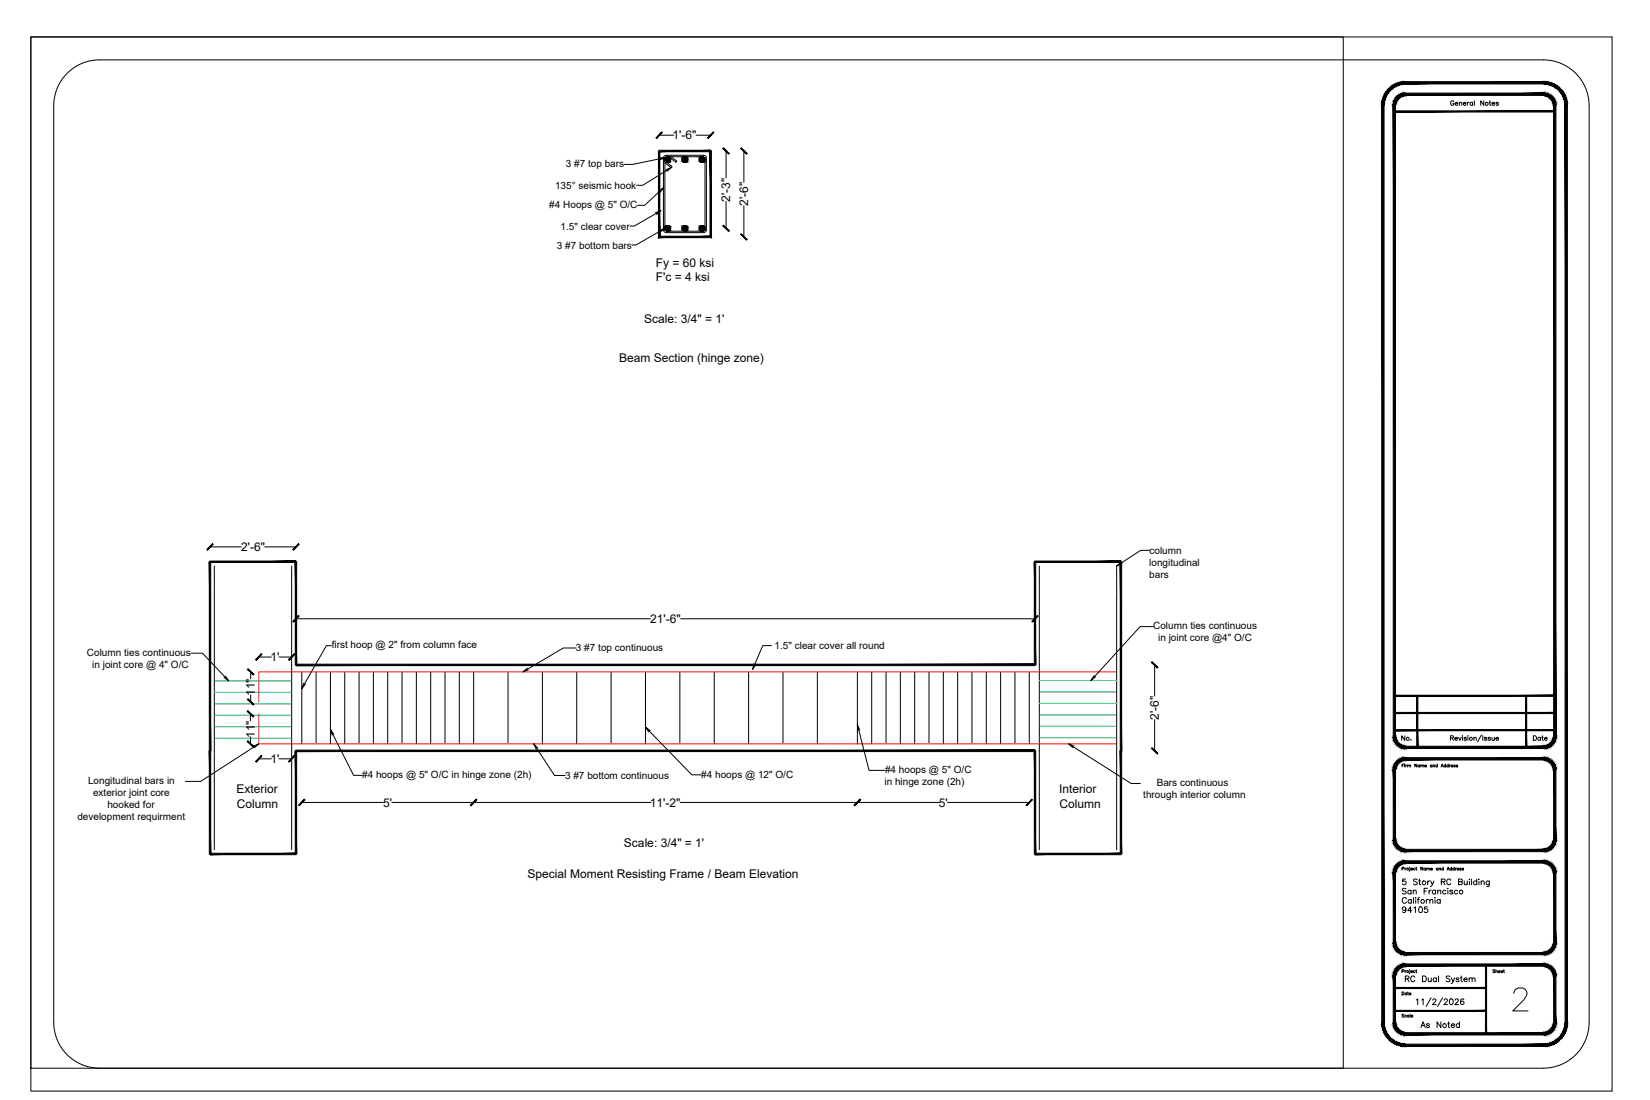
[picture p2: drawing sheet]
<svg xmlns="http://www.w3.org/2000/svg" width="914mm" height="610mm" viewBox="0 0 914 610" stroke-linecap="round" stroke-linejoin="round" font-family="sans-serif">
<!-- layer: 0 -->
<g fill="#000" stroke="#000" stroke-width=".55">
<path d="M389 90h1zM389 128h1z"/>
<path d="M367 73l-3 4 3-3zM367 73l-3 4v-1z"/>
<path d="M392 76v1l3-4zM395 73l1 1-4 3z"/>
<path d="M365 83v1l29-1zM365 84l29-1v1z"/>
<path d="M370 87h1zM370 87h1z"/>
<path d="M370 87h1zM369 87h2z"/>
<path d="M369 90h2zM369 90h2z"/>
<path d="M369 90h2zM369 90h1z"/>
<path d="M369 87h2zM369 87h2z"/>
<path d="M369 87h2zM369 87h2z"/>
<path d="M369 90h2zM369 90h2z"/>
<path d="M369 87h2zM369 87h2z"/>
<path d="M369 90h2zM369 90h2z"/>
<path d="M369 87h2zM369 87h2z"/>
<path d="M369 87l2 1zM369 87l2 1z"/>
<path d="M369 90h2zM369 90h2z"/>
<path d="M369 88h2zM369 88h2z"/>
<path d="M369 88h3zM369 88h3z"/>
<path d="M369 89h2zM369 89l2 1z"/>
<path d="M368 89h3zM368 89h3z"/>
<path d="M369 88h3zM369 88h3z"/>
<path d="M369 88h3zM369 88h3z"/>
<path d="M368 89h4zM368 89h3z"/>
<path d="M368 88h4zM368 88h4z"/>
<path d="M368 88h4zM368 88h4z"/>
<path d="M368 89h4zM368 89h4z"/>
<path d="M368 88l4 1zM368 88l4 1z"/>
<path d="M368 89h4zM368 89h4z"/>
<path d="M379 87h1zM379 87h1z"/>
<path d="M379 87h1zM379 87h1z"/>
<path d="M379 90h1zM379 90h1z"/>
<path d="M379 87h2zM379 87h2z"/>
<path d="M379 90h1zM379 90h1z"/>
<path d="M379 87h2zM378 87h3z"/>
<path d="M379 90h2zM379 90h1z"/>
<path d="M378 87l3 1zM378 87l3 1z"/>
<path d="M378 90h3zM378 90h3z"/>
<path d="M378 88h3zM378 88h3z"/>
<path d="M378 89h3zM378 89l3 1z"/>
<path d="M378 88h3zM378 88h3z"/>
<path d="M378 89h3zM378 89h3z"/>
<path d="M378 88h3zM378 88h3z"/>
<path d="M378 89h3zM378 89h3z"/>
<path d="M378 88h3zM378 88l3 1z"/>
<path d="M389 87h1zM389 87h1z"/>
<path d="M389 87h1zM388 87h2z"/>
<path d="M388 87h2zM388 87h2z"/>
<path d="M388 90h2zM388 90h2z"/>
<path d="M388 87h2zM388 87h2z"/>
<path d="M388 90h2zM388 90h2z"/>
<path d="M388 87l2 1zM388 87l2 1z"/>
<path d="M388 90h2zM388 90h2z"/>
<path d="M388 88h3zM388 88h3z"/>
<path d="M388 89h2zM388 89l2 1z"/>
<path d="M388 88h3zM388 88h3z"/>
<path d="M388 89h3zM388 89h2z"/>
<path d="M388 88h3zM388 88h3z"/>
<path d="M388 89h3zM388 89h3z"/>
<path d="M388 88h3zM388 88l3 1z"/>
<path d="M393 84l1 48v-48zM393 84l1 48-1-1zM365 132h29l-1-1zM366 131h27l-28 1zM365 84v48l1-1zM365 84h1v47z"/>
<path d="M401 82l3 3zM401 82l3 3-3-3z"/>
<path d="M410 82l4 3zM411 82l3 3-4-3z"/>
<path d="M370 125h1zM369 125h2z"/>
<path d="M369 125h2zM369 125h2z"/>
<path d="M369 128h2zM369 128h1z"/>
<path d="M369 125h2zM369 125h2z"/>
<path d="M369 128h2zM369 128h2z"/>
<path d="M369 125l2 1zM369 125l2 1z"/>
<path d="M369 128h2zM369 128h2z"/>
<path d="M369 126h3zM369 126h3z"/>
<path d="M369 127h2zM369 127l2 1z"/>
<path d="M369 126h3zM369 126h3z"/>
<path d="M369 127h3zM369 127h2z"/>
<path d="M368 126l4 1zM368 126l4 1z"/>
<path d="M368 127h4zM368 127h4z"/>
<path d="M368 127h4zM368 127h4z"/>
<path d="M379 125h1zM379 125h1z"/>
<path d="M379 125h1zM379 125h1z"/>
<path d="M379 128h1zM379 128h1z"/>
<path d="M379 125h2zM379 125h2z"/>
<path d="M379 128h1zM379 128h1z"/>
<path d="M379 125h2zM378 125h3z"/>
<path d="M379 128h2zM379 128h1z"/>
<path d="M378 125l3 1zM378 125l3 1z"/>
<path d="M378 128h3zM378 128h3z"/>
<path d="M378 126h3zM378 126h3z"/>
<path d="M378 127h3zM378 127l3 1z"/>
<path d="M378 126h3zM378 126h3z"/>
<path d="M378 127h3zM378 127h3z"/>
<path d="M378 126l3 1zM378 126l3 1z"/>
<path d="M378 127h3zM378 127h3z"/>
<path d="M378 127h3zM378 127h3z"/>
<path d="M389 125h1zM389 125h1z"/>
<path d="M389 125h1zM388 125h2z"/>
<path d="M388 125h2zM388 125h2z"/>
<path d="M388 128h2zM388 128h2z"/>
<path d="M388 125h2zM388 125h2z"/>
<path d="M388 128h2zM388 128h2z"/>
<path d="M388 125l2 1zM388 125l2 1z"/>
<path d="M388 128h2zM388 128h2z"/>
<path d="M388 126h3zM388 126h3z"/>
<path d="M388 127h2zM388 127l2 1z"/>
<path d="M388 126h3zM388 126h3z"/>
<path d="M388 127h3zM388 127h2z"/>
<path d="M388 126l3 1zM388 126l3 1z"/>
<path d="M388 127h3zM388 127h3z"/>
<path d="M387 127h4zM387 127h4z"/>
<path d="M401 125l3 3zM401 125l3 3z"/>
<path d="M411 130h-1l4 3zM410 130l4 3z"/>
<path d="M116 311l1 105v-105zM116 311l1 105h-1z"/>
<path d="M118 301l-3 4 3-3zM118 301l-3 4v-1z"/>
<path d="M162 304l1 1 2-4zM165 301l1 1-3 3z"/>
<path d="M116 312h48v-1zM116 311h48l-48 1z"/>
<path d="M574 311v1l47-1zM574 312l47-1v1z"/>
<path d="M621 311l1 105v-105zM621 311l1 105h-1z"/>
<path d="M165 341l-2 4 3-4zM165 341l-2 4-1-1z"/>
<path d="M572 344v1l3-4zM575 341l-3 4z"/>
<path d="M137 371l3 3h1zM137 371l4 3-4-3z"/>
<path d="M145 362l-3 4 3-3zM145 362l-3 4z"/>
<path d="M160 366l3-4zM163 362v1l-3 3z"/>
<path d="M164 311v57zM164 311v57z"/>
<path d="M164 368v1l410-1zM164 369l410-1v1z"/>
<path d="M573 311v57h1zM573 311h1v57z"/>
<path d="M638 367l3 3h1zM638 367l4 3z"/>
<path d="M137 387v1l4 2zM137 388l4 2-1 1z"/>
<path d="M137 394l3 3h1zM137 394l4 3-4-3z"/>
<path d="M137 410v1l4 3zM137 411l4 3h-1z"/>
<path d="M145 419l-3 3 3-3zM145 419l-3 3z"/>
<path d="M164 416v57v-57zM164 416v57z"/>
<path d="M164 417h410v-1zM164 416h410l-410 1z"/>
<path d="M621 416l1 57v-57zM621 416l1 57h-1z"/>
<path d="M638 414v1l4 3zM638 415l4 3h-1z"/>
<path d="M160 422l3-3zM163 419l-3 3z"/>
<path d="M169 443l-3 3 3-3zM169 443l-3 3h-1z"/>
<path d="M261 446l3-3zM264 443l-3 3z"/>
<path d="M264 443l-3 3 3-3zM264 443l-3 3z"/>
<path d="M473 446h1l3-3zM477 443l-3 3z"/>
<path d="M477 443l-3 3 3-3zM477 443l-3 3h-1z"/>
<path d="M569 446l3-3zM572 443l-3 3z"/>
<path d="M116 416v57h1zM116 416h1v57z"/>
<path d="M116 474h48v-1zM116 473h48l-48 1z"/>
<path d="M573 416v57h1zM573 416h1v57z"/>
<path d="M574 474h47v-1zM574 473h47l-47 1z"/>
</g>
<g fill="none" stroke="#000" stroke-width=".55">
<path d="M17 20h727v572h-727zM365 75h8M386 75h8M366 87h3l-3 1M368 89l4 4-4-3M369 87l-18 4h-5M369 94l3-1-2 2M371 87l4 3-3-3M372 93l-16 10h-3M389 87h1l1 1M389 87h-19l-1 1-1 39M391 88v39"/>
<path d="M402 84v15M412 84v17M363 118l3-1-2 2M365 106l3-2-2 3M366 117l-15 8h-2M368 104l-11 10h-4M402 112v15M412 114v17M365 128l3-1-2 2M368 127l1 1h1h19M368 127l-16 9h-2M369 129l-1-1v-1v-39v-2h1h21l1 1v40v2h-1"/>
<path d="M369 129h21M391 127l-1 1h-1M116 303h18M119 314v157M147 303h17M162 314v157M576 314v157M621 312l-2 2 3-2M637 305h-5l-13 9v157M164 343h196M184 358h-3l-14 24M319 359h-7l-22 13"/>
<path d="M377 343h197M428 358h-5l-6 13M639 347h-7l-27 30M106 362h6l15 15M125 375l2 2-3-2M139 372v4M143 364h7M155 364h7M167 372v40M168 379l-1 3 2-3M175 372v40M183 372v40"/>
<path d="M191 372v40M199 372v40M207 372v40M215 372v40M223 372v40M231 372v40M239 372v40M247 372v40M255 372v40M262 372v40M282 372v40M292 370l-2 2 3-1"/>
<path d="M301 372v40M320 372v40M339 372v40M358 372v40M377 372v40M396 372v40M415 372v40M418 368l-1 3 2-3M434 372v40M453 372v40M475 372v40M483 372v40"/>
<path d="M491 372v40M499 372v40M507 372v40M515 372v40M523 372v40M531 372v40M539 372v40M547 372v40M555 372v40M562 372v40M570 372v40M606 374l-1 3 2-2"/>
<path d="M640 368v18M139 396v3M139 385v4M640 399v17M139 408v4M140 414l3-2-2 2M143 412l-32 21h-8M183 404l13 26h5M185 407l-2-3 1 3M296 412l11 18h6M298 415l-2-3 1 3M358 403l25 26h5"/>
<path d="M360 405l-2-2 2 3M475 402l7 25h8M476 405l-1-3v3M592 412l35 22h5M595 413l-3-1 3 2M143 421h7M155 421h7M167 445h46M217 445h144M377 445h143M525 445h45"/>
<circle cx="370" cy="88" r="1.6"/>
<circle cx="380" cy="88" r="1.6"/>
<circle cx="389" cy="88" r="1.6"/>
<circle cx="370" cy="127" r="1.6"/>
<circle cx="380" cy="127" r="1.6"/>
<circle cx="389" cy="127" r="1.6"/>
</g>
<path d="M119 377h43M576 377h43M119 384h43M119 390h43M119 396h43M576 383h43M576 390h43M576 396h43M119 403h43M119 409h43M576 403h43M576 409h43" fill="none" stroke="#00b85c" stroke-width=".55"/>
<path d="M619 372h-476v17M143 396v16h476" fill="none" stroke="#f00" stroke-width=".55"/>
<!-- layer: Title Block -->
<g fill="none" stroke="#000" stroke-width=".55">
<path d="M17 20h876v585h-876zM37 41a25 25 0 0 1 18-8h800a25 25 0 0 1 26 26v508a25 25 0 0 1-26 25h-800a25 25 0 0 1-25-25v-508a25 25 0 0 1 7-18zM804 409h1v-1h-1v2M805 409l1 1M806 409h2a.8 .8 0 0 0-1 0 .8 .8 0 0 0-1 0 .8 .8 0 0 0 1 1h1M808 409l1 1 1-1M810 408h.1M810 409v1M813 409h-2l2 1h-2M813 408h.1M813 409v1M817 409h1v1"/>
<path d="M817 409v1M821 407l-2 4M822 408v2M824 409h-1l1 1h-1M826 409h-1l1 1h-1M827 409v1h1M828 409v1M829 409h1a.8 .8 0 0 0-1 0 .8 .8 0 0 0 1 1M777 424h1M778 423h-1v2M778 423h.1M778 424v1"/>
<path d="M779 424v1M780 424h-1M780 424h1v1M780 424v1M781 424h1v1M785 423v2l-1-2v2M787 424h-1v1h1M787 424v1M787 424h1v1M788 424h1v1M790 424h1h-1v1h1M794 424h-1v1h1"/>
<path d="M794 424v1M794 424h1v1M797 424h-1v1h1M797 423v2M799 425v-2l1 2M799 425h1M801 424h-1l1 1M801 423v2M803 424h-1v1h1M803 423v2M803 424v1M804 424h-1"/>
<path d="M804 424h1l-1 1h1M806 424v1M808 424h-1l1 1h-1M777 481h1h-1v1M779 481v1M779 487h-2v1a1.1 1.1 0 0 1 2 0 1.1 1.1 0 0 1 0 2 1.1 1.1 0 0 1-2 0M779 498a1.2 1.2 0 0 0-1-1 1.2 1.2 0 0 0-1 2 1.2 1.2 0 0 0 1 2 1.2 1.2 0 0 0 1-1M781 481h.1M781 481v2M782 482h1l-1-1v1h1M782 499a1 1 0 0 0-1 0 1 1 0 0 0 0 1 1 1 0 0 0 1 0M782 498v3"/>
<path d="M783 497v4M784 481l-1 1h1M785 499v2M785 481h.1M785 481v1M785 488v-1l-2 1 2 1v1h-2M786 488h1M787 487v3M787 497l-1 1v3M788 481v1l-1-1v1M790 481l-1 1h1M790 481v1"/>
<path d="M790 498v3M791 481v1M791 488v2M791 481h1v1M792 498l-2 1M792 488l-1 1M792 499h2v2M792 498v3M793 488l1 2 1-2M793 482h1l-1-1v1h1M795 499v2M797 481l-1 1h1"/>
<path d="M797 481v1M798 481v1M798 499a1 1 0 0 0-1 0 1 1 0 0 0 0 1 1 1 0 0 0 1 0M798 498v3M799 489l2-1v-1h-2v3M800 489l1 1M800 481l-1 1h1M800 481v1M802 482l1-1v1M802 482h1M804 488a1.2 1.2 0 0 0-1-1 1.2 1.2 0 0 0-1 1 1.3 1.3 0 0 0 0 2 1.3 1.3 0 0 0 2 0M804 481l-1 1h1"/>
<path d="M804 481v1M806 481l-1 1h1M806 481v1M807 481v1M807 482h1v-1v1M808 489l2-1v-1h-2v3h2v-1M810 481h-1l1 1h-1M811 481h-1l1 1h-1M811 488l1 2h1M813 488v2M814 487h.1M814 488v2"/>
<path d="M816 487v3M818 489a1 1 0 0 0-1-1 1 1 0 0 0 0 2 1 1 0 0 0 1 0M818 487v3M819 487h.1M820 488v2M821 489l1-1v2M821 488v2M825 488v3h-1M825 489a1 1 0 0 0-1 0 1 1 0 0 0 0 1 1 1 0 0 0 1 0M839 551a3 3 0 0 1 2-3h3a3 3 0 0 1 2 4l-8 8h9"/>
<circle cx="815" cy="409" r=".8"/>
<circle cx="780" cy="482" r=".5"/>
<circle cx="788" cy="499" r="1"/>
<circle cx="789" cy="489" r="1"/>
</g>
<g fill="#000" stroke="#000" stroke-width=".55">
<path d="M766 59l1 508v-508zM766 59l1 508h-1z"/>
<path d="M772 59l1 349v-349zM772 59l1 349h-1z"/>
<path d="M778 52h1v1zM778 52v1h1zM778 52v1zM778 52v1zM777 52h1v1zM777 52v1h1zM776 52h1v1zM776 52l1 1zM776 53v-1l1 1zM776 53v1l1-1zM775 53h1v1zM775 53l1 1zM774 53h1l1 1zM774 53l1 1h1zM774 53l1 1h-1zM774 54l1 1v-1zM774 54l1 1-2-1zM773 54l1 1h1zM773 54l1 1h-1zM773 55l1 1v-1zM773 55l1 1h-1zM773 56h1zM773 56h1h-2zM772 56l2 1v-1zM772 56l2 1h-2zM772 57h1h1zM772 57h1l-1 1zM772 58h1v-1zM772 58h1l-1 1zM772 59h1v-1z"/>
<path d="M778 45h1v2zM778 45v2h1zM777 45h1v2zM777 45v2h1zM776 46l1-1v2zM776 46v1h1zM775 46h1v1zM775 46v1h1zM774 46h1v1zM774 46v1h1zM773 47l1-1v1zM773 47l1 1v-1zM772 47h1l1 1zM772 47l1 1h1zM771 48l1-1 1 1zM771 48l1 1 1-1zM770 48h1l1 1zM770 48l1 1h1zM770 49v-1l1 1zM770 49l1 1v-1zM770 49l1 1h-2zM769 50l1 1 1-1zM769 50l1 1h-2zM768 51h1h1zM768 51h1l-1 1zM768 52h1v-1zM768 52h1l-2 1zM767 53h1l1-1zM767 53h1h-1zM767 53l1 1v-1zM767 53l1 1h-2zM766 54l2 1v-1zM766 54l2 1h-2zM766 55l1 1 1-1zM766 55l1 1h-1zM766 56l1 1v-1zM766 56l1 1-1 1zM766 58h1v-1zM766 58h1l-1 1zM766 59h1v-1z"/>
<path d="M779 53h76v-1zM779 52h76l-76 1z"/>
<path d="M779 47h76v-2zM779 45h76l-76 2z"/>
<path d="M861 59l1-1v1zM861 58v1l1-1zM861 58l1-1v1zM861 57v1l1-1zM861 57l1-1v1zM861 57l1-1zM862 56l-1 1zM860 56l1 1 1-1zM861 55l1 1h-2zM860 56l1-1zM861 54v1l-1 1zM860 55v1l1-2zM860 54h1l-1 1zM860 55v-1zM860 53v1v1zM860 53l-1 1 1 1zM859 53h1l-1 1zM859 53v1zM859 53v1zM859 53l-1 1h1zM858 52l1 1-1 1zM858 52v1v1zM857 52h1v1zM857 52v1h1zM857 52v1zM857 52l-1 1h1zM856 52h1l-1 1zM856 52v1zM855 52h1v1zM855 52v1h1z"/>
<path d="M867 59l2-1v1zM867 58v1l2-1zM867 58l1-2 1 2zM867 57v1l1-2zM868 55v1l-1 1zM867 56v1l1-2zM868 54v1l-1 1zM867 55v1l1-2zM868 53v1l-1 1zM866 54l1 1 1-2zM867 53h1l-2 1zM866 53v1l1-1zM867 52v1h-1zM866 52v1l1-1zM866 51l1 1h-1zM865 51l1 1v-1zM865 50l1 1h-1zM864 51h1v-1zM865 49v1l-1 1zM865 49l-1 1v1zM864 48l1 1-1 1zM864 48l-1 1 1 1zM863 48h1l-1 1zM863 48l-1 1h1zM862 47l1 1-1 1zM862 47v1v1zM861 47h1v1zM861 47v1h1zM860 46l1 1v1zM860 46v1l1 1zM859 46h1v1zM859 46v1h1zM858 46h1v1zM858 46v1h1zM857 45l1 1v1zM857 45v2h1zM856 45h1v2zM856 45v2h1zM855 45h1v2zM855 45v2h1z"/>
<path d="M773 61v1l89-1zM773 62l89-1v1z"/>
<path d="M773 385v1l89-1zM773 386l89-1v1z"/>
<path d="M773 395h89zM773 395h89z"/>
<path d="M772 408h1l-1 1zM772 409l1-1zM772 409l1-1-1 1zM772 409h1v-1zM772 409h1l-1 1zM772 410h2l-1-1zM772 410h2l-1 1zM774 410l-1 1 1-1zM773 411l1-1-1 1zM774 410l-1 1h1zM773 411h1l-1 1zM774 411l-1 1 1-1zM773 412l1-1v1zM774 411v1h1zM774 412h1l-1 1zM775 412l-1 1 1-1zM775 412v1h-1zM775 412v1l1-1zM776 412v2l-1-1zM776 412v2v-1zM776 413v1zM776 413v1l1-1zM777 413v1h-1zM777 413v1v-1zM777 413l1 2-1-1zM777 413l1 2v-2zM778 413v2zM778 413v2v-1zM778 414l1 1h-1zM778 414l1 1v-1z"/>
<path d="M773 404v1l89-1zM773 405l89-1v1z"/>
<path d="M779 414v1l76-1zM779 415l76-1v1z"/>
<path d="M778 420h1v1zM778 420v1h1zM778 420v1zM778 420v1zM777 420h1v1zM777 420v1h1zM776 420h1v1zM776 420l1 2v-1zM776 421v-1l1 2zM776 421v1h1zM775 421h1v1zM775 421l1 1zM774 422l1-1 1 1zM774 422l1 1 1-1zM774 422l1 1-1-1zM774 422l1 1zM774 422l1 1h-2zM773 423l1 1 1-1zM773 423l1 1-1-1zM773 423l1 1zM773 423l1 1h-1zM773 424l1 1v-1zM773 424l1 1h-2zM772 425h2zM772 425h2h-2zM772 425l1 1 1-1zM772 425l1 1h-1zM772 426h1zM772 426h1l-1 1zM772 427h1v-1z"/>
<path d="M785 386v28h1zM785 386h1v28z"/>
<path d="M845 386v28h1zM845 386h1v28z"/>
<path d="M855 414l1 1h-1zM855 414l1 1v-1zM856 414l1 1h-1zM856 414l1 1-1-2zM856 413l1 1v1zM856 413l1 1v-1zM857 413l1 1h-1zM857 413l1 1v-1zM858 413l1 1h-1zM858 413l1 1-1-1zM858 413h1v1zM858 413h1v-1zM859 412l1 1h-1zM859 412l1 1-1-1zM859 412h1v1zM859 412h1zM860 412h1h-1zM860 411v1h1zM860 411h1v1zM860 411h1zM860 411h2h-1zM860 410v1h2zM860 410h2v1zM861 410h-1h2zM861 410l1-1v1zM861 409v1l1-1zM861 409h1zM861 408v1h1zM861 408h1v1zM861 408h1z"/>
<path d="M861 59v349h1zM861 59h1v349z"/>
<path d="M772 427l1 38v-38zM772 427l1 38h-1z"/>
<path d="M779 421h76v-1zM779 420h76l-76 1z"/>
<path d="M861 427l1-1v1zM861 426v1l1-1zM861 426l1-1v1zM861 426l1-1zM861 426l1-1zM861 425v1l1-1zM862 424v1h-1zM860 425h1l1-1zM861 423l1 1-2 1zM860 424v1l1-2zM861 423l-1 1zM860 424l1-1zM860 422l1 1-1 1zM860 423v1v-2zM860 422v1zM860 422l-1 1h1zM859 421l1 1-1 1zM859 421v1v1zM859 421v1zM859 421l-1 1h1zM858 420l1 1-1 1zM858 420v2zM857 420h1v2zM857 420v1l1 1zM857 420v1zM857 420l-1 1h1zM856 420h1l-1 1zM856 420v1zM855 420h1v1zM855 420v1h1z"/>
<path d="M772 465h1l-1 1zM772 466h1v-1zM772 466h1h-1zM772 466h1zM772 466h1l-1 1zM772 467h2l-1-1zM772 467h2l-1 1zM774 467l-1 1 1-1zM773 468l1-1-1 1zM774 467l-1 1h1zM773 468h1l-1 1zM774 468l-1 1 1-1zM773 469l1-1v2zM774 468v2l1-1zM774 470l1-1-1 1zM775 469l-1 1 1-1zM775 469v2l-1-1zM775 469v2l1-1zM776 470v1h-1zM776 470v1v-1zM776 470v1zM776 470v1l1-1zM777 470v2l-1-1zM777 470v2v-2zM777 470l1 2h-1zM777 470l1 2v-1zM778 471v1zM778 471v1v-1zM778 471l1 1h-1zM778 471l1 1v-1z"/>
<path d="M778 477h1v1zM778 477v1h1zM778 477v1zM778 477v1zM777 477h1v1zM777 477v2l1-1zM776 478l1-1v2zM776 478l1 1zM776 478l1 1zM776 478v1h1zM775 478h1v1zM775 478l1 1zM774 479l1-1 1 1zM774 479l1 1 1-1zM774 479l1 1-1-1zM774 479l1 1zM774 479l1 1h-2zM773 480l1 1 1-1zM773 480l1 1h-1zM773 481h1zM773 481h1h-1zM773 481l1 1v-1zM773 481l1 1h-2zM772 482h2zM772 482h2l-2 1zM772 483h1l1-1zM772 483h1h-1zM772 483h1zM772 483h1l-1 1zM772 484h1v-1z"/>
<path d="M779 471v1l76-1zM779 472l76-1v1z"/>
<path d="M779 478h76v-1zM779 477h76l-76 1z"/>
<path d="M855 471l1 1h-1zM855 471l1 1v-1zM856 471l1 1h-1zM856 471l1 1-1-1zM856 471l1 1zM856 471l1 1v-2zM857 470l1 1-1 1zM857 470l1 1v-1zM858 470l1 1h-1zM858 470l1 1-1-1zM858 470l1 1zM858 470l1 1v-1zM859 470h1l-1 1zM859 470h1l-1-1zM859 469l1 1zM859 469l1 1v-1zM860 469h1l-1 1zM860 468v1h1zM860 468h1v1zM860 468h1zM860 468h2h-1zM860 467v1h2zM860 467h2v1zM861 467h-1h2zM861 467l1-1v1zM861 466v1l1-1zM861 466h1zM861 466h1zM861 466l1-1v1zM861 465v1l1-1z"/>
<path d="M861 427v38h1zM861 427h1v38z"/>
<path d="M772 484l1 38v-38zM772 484l1 38h-1z"/>
<path d="M861 484l1-1v1zM861 483v1l1-1zM861 483h1zM861 483h1zM861 483l1-1v1zM861 482v1l1-1zM862 481v1h-1zM860 482h1l1-1zM861 481h1l-2 1zM860 481v1l1-1zM861 480v1h-1zM860 481l1-1zM860 479l1 1-1 1zM860 480v1v-2zM860 479v1zM860 479l-1 1h1zM859 478l1 1-1 1zM859 478v1v1zM859 478v1zM859 478l-1 1h1zM858 478h1l-1 1zM858 478v1zM857 477l1 1v1zM857 477v2h1zM857 477v2zM857 477l-1 1 1 1zM856 477h1l-1 1zM856 477v1zM855 477h1v1zM855 477v1h1z"/>
<path d="M772 522h1l-1 1zM772 523h1v-1zM772 523h1l-1 1zM772 524l1-1zM772 524l1-1-1 1zM772 524h2l-1-1zM772 524h2l-1 1zM774 524l-1 1 1-1zM773 525l1-1-1 2zM774 524l-1 2 1-1zM773 526l1-1-1 1zM774 525l-1 1 1-1zM773 526l1-1v2zM774 525v2l1-1zM774 527l1-1-1 1zM775 526l-1 1 1-1zM775 526v2l-1-1zM775 526v2l1-1zM776 527v1h-1zM776 527v1v-1zM776 527v2v-1zM776 527v2l1-2zM777 527v2h-1zM777 527v2v-1zM777 528l1 1h-1zM777 528l1 1v-1zM778 528v1zM778 528v1v-1zM778 528l1 1h-1zM778 528l1 1v-1z"/>
<path d="M779 528v1l76-1zM779 529l76-1v1z"/>
<path d="M778 534h1v1zM778 534v1h1zM778 534v1zM778 534v2v-1zM777 535l1-1v2zM777 535v1h1zM776 535h1v1zM776 535l1 1zM776 535l1 1zM776 535v1h1zM775 536l1-1v1zM775 536l1 1v-1zM774 536h1l1 1zM774 536l1 1h1zM774 536l1 1h-1zM774 537h1zM774 537h1h-2zM773 537l1 1 1-1zM773 537l1 1h-1zM773 538h1zM773 538h1h-1zM773 538l1 1v-1zM773 538l1 1h-2zM772 539h2zM772 539h2l-2 1zM772 540h1l1-1zM772 540h1h-1zM772 540l1 1v-1zM772 540l1 1h-1zM772 541h1z"/>
<path d="M855 528l1 1h-1zM855 528l1 1v-1zM856 528l1 1h-1zM856 528l1 1-1-1zM856 528l1 1zM856 528l1 1v-1zM857 528l1 1h-1zM857 528l1 1v-2zM858 527l1 1-1 1zM858 527l1 1-1-1zM858 527l1 1zM858 527l1 1v-1zM859 527h1l-1 1zM859 527h1l-1-1zM859 526l1 1zM859 526l1 1v-1zM860 526h1l-1 1zM860 525v1h1zM860 525l1 1zM860 525l1 1zM860 525h2l-1 1zM860 524v1h2zM860 524h2v1zM861 524h-1h2zM861 524h1zM861 523v1h1zM861 523h1v1zM861 523h1zM861 523l1-1v1zM861 522v1l1-1z"/>
<path d="M779 535h76v-1zM779 534h76l-76 1z"/>
<path d="M861 484v38h1zM861 484h1v38z"/>
<path d="M773 560v1l51-1zM773 561l51-1v1z"/>
<path d="M773 547v1l51-1zM773 548l51-1v1z"/>
<path d="M772 541l1 26v-26zM772 541l1 26h-1z"/>
<path d="M861 541l1-1v1zM861 541l1-1zM861 541l1-1zM861 540v1l1-1zM861 540l1-1v1zM861 539v1l1-1zM862 538v1h-1zM860 539h1l1-1zM861 538h1l-2 1zM860 538v1l1-1zM861 537v1h-1zM860 538l1-1zM860 537h1l-1 1zM860 537v1v-1zM860 536v1zM860 536l-1 1h1zM859 536h1l-1 1zM859 536v1zM859 535v1v1zM859 535l-1 1 1 1zM858 535h1l-1 1zM858 535v1zM857 535h1v1zM857 535v1h1zM857 534v1v1zM857 534l-1 2h1zM856 534h1l-1 2zM856 534v1v1zM855 534h1v1zM855 534v1h1z"/>
<path d="M766 567h1l-1 1zM766 568h1v-1zM766 568h1l-1 1zM767 568l-1 1 1-1zM766 569l1-1-1 2zM767 568l-1 2 1-1zM766 570l1-1-1 2zM767 569l-1 2 2-1zM766 571l2-1-1 2zM768 570l-1 2 1-1zM767 572l1-1-1 2zM768 571l-1 2 1-1zM767 573l1-1v2zM768 572v2l1-1zM768 574l1-1-1 1zM769 573l-1 1h1zM768 574h1v1zM769 574v1l1-1zM769 575l1-1v2zM770 574v2l1-1zM770 576l1-1-1 2zM771 575l-1 2 1-1zM771 576v1h-1zM771 576v1l1-1zM772 576v2l-1-1zM772 576v2l1-1zM773 577v1h-1zM773 577v1l1-1zM774 577v2l-1-1zM774 577v2v-1zM774 578l1 1h-1zM774 578l1 1v-1zM775 578l1 2-1-1zM775 578l1 2v-2zM776 578l1 2h-1zM776 578l1 2v-2zM777 578l1 2h-1zM777 578l1 2v-1zM778 579l1 1h-1zM778 579l1 1v-1z"/>
<path d="M772 567h1h-1zM772 567h1zM772 567h1l-1 1zM772 568h1v-1zM772 568h1l-1 1zM772 569l2-1h-1zM772 569l2-1-1 1zM774 568l-1 1h1zM773 569h1l-1 1zM774 569l-1 1 1-1zM773 570l1-1-1 2zM774 569l-1 2 1-1zM773 571l1-1v1zM774 570v1l1-1zM774 571l1-1-1 2zM775 570l-1 2 1-1zM775 571v1h-1zM775 571v1l1-1zM776 571v2l-1-1zM776 571v2v-1zM776 572v1zM776 572v1l1-1zM777 572v1h-1zM777 572v1v-1zM777 572l1 1h-1zM777 572l1 1v-1zM778 572v2v-1zM778 572v2v-2zM778 572l1 2h-1zM778 572l1 2v-2z"/>
<path d="M779 579v1l76-1zM779 580l76-1v1z"/>
<path d="M779 572v2l76-2zM779 574l76-2v2z"/>
<path d="M823 535v38h1zM823 535h1v38z"/>
<path d="M855 579l1 1h-1zM855 579l1 1v-1zM856 579l1 1h-1zM856 579l1 1v-2zM857 578l1 2h-1zM857 578l1 2v-2zM858 578l1 1-1 1zM858 578l1 1v-1zM859 578l1 1h-1zM859 578l1 1v-1zM860 578h1l-1 1zM860 578h1v-1zM861 577l1 1h-1zM861 577l1 1v-1zM862 577h1l-1 1zM862 577h1l-1-1zM862 576l2 1h-1zM862 576l2 1-1-1zM863 576h2l-1 1zM863 576h2l-1-1zM864 575h1v1zM864 574v1h1zM864 574h2l-1 1zM865 574h-1h2zM865 574h2h-1zM866 573l-1 1h2zM866 573h1v1zM866 572v1h1zM866 572h2l-1 1zM866 571v1h2zM866 571h2v1zM867 570l-1 1h2zM867 570h1v1zM867 569v1h1zM867 569h1v1zM867 568v1h1zM867 568h2l-1 1zM867 568h2zM867 568l2-1v1zM867 567v1l2-1z"/>
<path d="M855 572l1 2h-1zM855 572l1 2v-2zM856 572l1 1-1 1zM856 572l1 1-1-1zM856 572l1 1zM856 572l1 1v-1zM857 572l1 1h-1zM857 572l1 1v-1zM858 572l1 1h-1zM858 572l1 1-1-1zM858 572h1v1zM858 572h1v-1zM859 571l1 1h-1zM859 571l1 1-1-1zM859 571h1v1zM859 571h1v-1zM860 570l1 1h-1zM860 570l1 1zM860 570h1v1zM860 569v1h1zM860 569h2l-1 1zM860 569h2zM860 569h2zM861 568l-1 1h2zM861 568h1v1zM861 568h1zM861 568l1-1v1zM861 567v1l1-1zM861 567h1zM861 567h1z"/>
<path d="M861 541v26h1zM861 541h1v26z"/>
<path d="M867 59v508h2zM867 59h2v508z"/>
</g>
<text font-size="8.8" x="784" y="559">11/2/2026</text>
<text font-size="7.9" x="778" y="546">RC Dual System</text>
<g font-size="6.7">
<text x="373" y="77">1'-6&quot;</text>
<text x="405" y="112" transform="rotate(-90 405 112)">2'-3&quot;</text>
<text x="415" y="114" transform="rotate(-90 415 114)">2'-6&quot;</text>
<text x="363" y="148">Fy = 60 ksi</text>
<text x="363" y="156">F'c = 4 ksi</text>
<text x="357" y="179">Scale: 3/4&quot; = 1'</text>
<text x="343" y="201">Beam Section (hinge zone)</text>
<text x="134" y="305">2'-6&quot;</text>
<text x="360" y="345">21'-6&quot;</text>
<text x="150" y="366">1'</text>
<text x="141" y="386" transform="rotate(-90 141 386)">11&quot;</text>
<text x="642" y="399" transform="rotate(-90 642 399)">2'-6&quot;</text>
<text x="141" y="409" transform="rotate(-90 141 409)">11&quot;</text>
<text x="150" y="423">1'</text>
<text x="131" y="440">Exterior</text>
<text x="587" y="440">Interior</text>
<text x="131" y="448">Column</text>
<text x="212" y="447">5'</text>
<text x="360" y="447">11'-2&quot;</text>
<text x="520" y="447">5'</text>
<text x="587" y="448">Column</text>
<text x="346" y="469">Scale: 3/4&quot; = 1'</text>
<text x="292" y="487">Special Moment Resisting Frame / Beam Elevation</text>
</g>
<g font-size="6.6">
<text x="776" y="497">San Francisco</text>
<text x="776" y="507">94105</text>
<text x="787" y="571">As Noted</text>
</g>
<g font-size="6.2">
<text x="776" y="412">No.</text>
<text x="849" y="412">Date</text>
</g>
<text font-size="5.7" x="803" y="60">General Notes</text>
<g font-size="5.5">
<text x="314" y="93">3 #7 top bars</text>
<text x="308" y="105">135° seismic hook</text>
<text x="304" y="115">#4 Hoops @ 5&quot; O/C</text>
<text x="311" y="127">1.5&quot; clear cover</text>
<text x="309" y="138">3 #7 bottom bars</text>
<text x="637" y="307">column</text>
<text x="637" y="314">longitudinal</text>
<text x="637" y="320">bars</text>
<text x="639" y="349">Column ties continuous</text>
<text x="184" y="359">first hoop @ 2&quot; from column face</text>
<text x="429" y="360">1.5&quot; clear cover all round</text>
<text x="642" y="355">in joint core @4&quot; O/C</text>
<text x="48" y="363">Column ties continuous</text>
<text x="319" y="361">3 #7 top continuous</text>
<text x="51" y="370">in joint core @ 4&quot; O/C</text>
<text x="201" y="431">#4 hoops @ 5&quot; O/C in hinge zone (2h)</text>
<text x="313" y="432">3 #7 bottom continuous</text>
<text x="389" y="431">#4 hoops @ 12&quot; O/C</text>
<text x="490" y="428">#4 hoops @ 5&quot; O/C</text>
<text x="49" y="434">Longitudinal bars in</text>
<text x="490" y="435">in hinge zone (2h)</text>
<text x="641" y="436">Bars continuous</text>
<text x="52" y="441">exterior joint core</text>
<text x="634" y="442">through interior column</text>
<text x="60" y="448">hooked for</text>
<text x="43" y="454">development requirment</text>
</g>
<g font-size="4.4">
<text x="827" y="540">Sheet</text>
<text x="776" y="552">Date</text>
<text x="776" y="565">Scale</text>
</g>
</svg>
